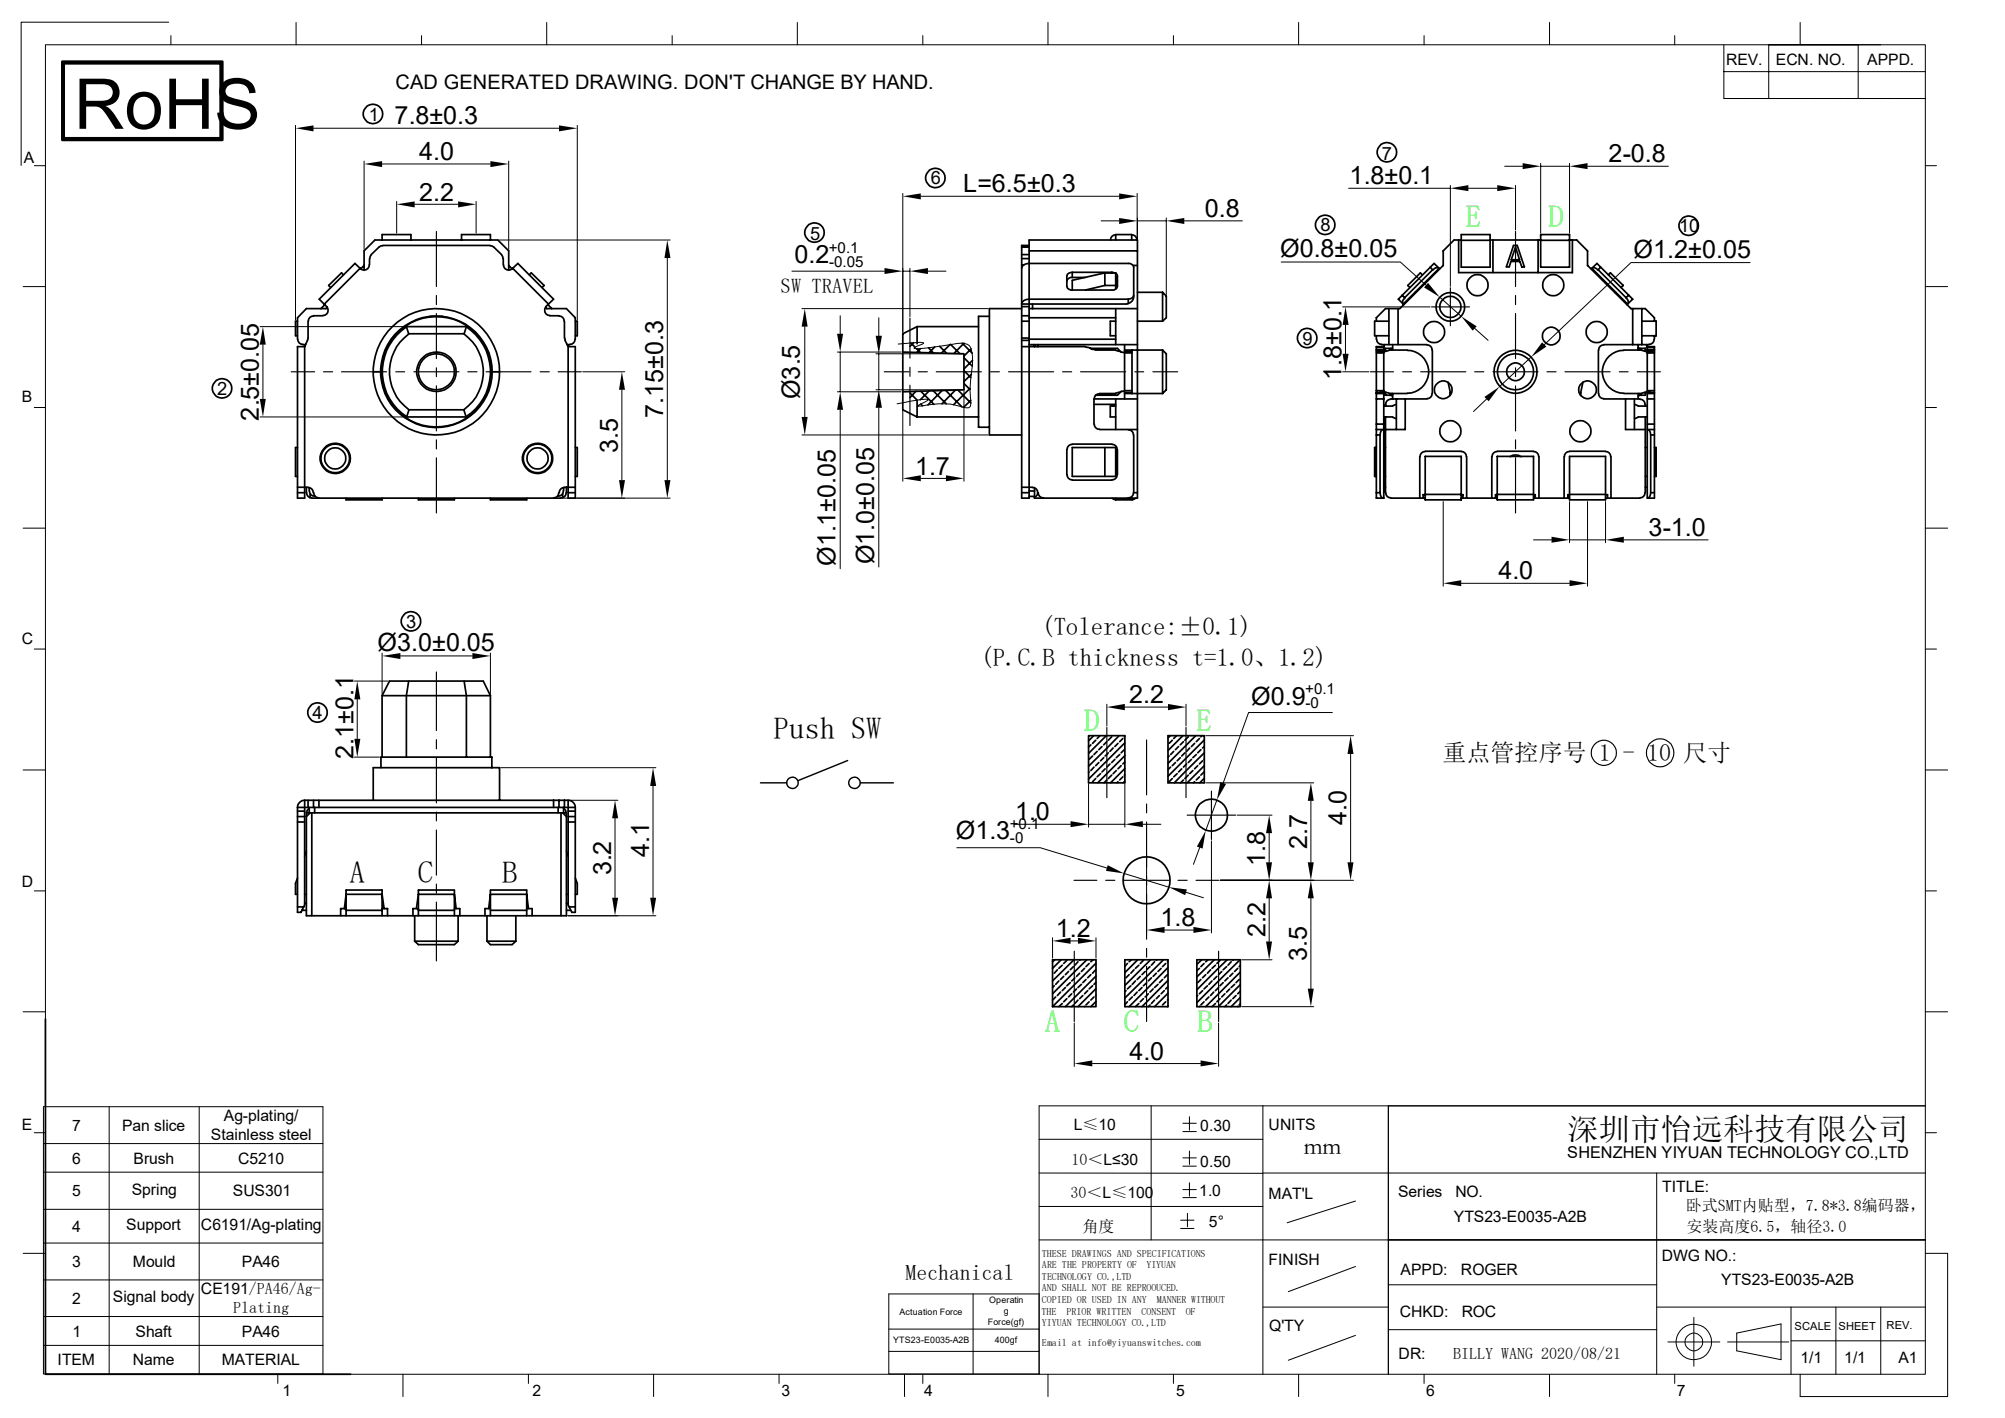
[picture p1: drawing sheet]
<svg xmlns="http://www.w3.org/2000/svg" width="297mm" height="210mm" viewBox="0 0 297 210" stroke-linecap="round" stroke-linejoin="round" font-family="sans-serif">
<g fill="none" stroke="#000" stroke-width=".15">
<path d="M6.7 6.6h278.5v196.9h-278.5zM25 3.3h-21.9v21.2M25.3 5.3v1.3M43.8 18.6v28.8M43.9 3.3v3.3M46.4 19h36.4M62.4 5.3v1.3M81 3.3v3.3M85.5 18.6v28.8M99.6 5.3v1.3M118.1 3.3v3.3M136.7 5.3v1.3"/>
<path d="M155.2 3.3v3.3M173.8 5.3v1.3M192.4 3.3v3.3M210.9 5.3v1.3M229.5 3.3v3.3M248.1 5.3v1.3M255.4 6.6v8h29.8M255.4 10.6h29.8M262 6.6v8M266.7 3.3v3.3M278.6 6.6h-16.6h13.3v8M5.1 24.5h1.6"/>
<path d="M53.9 23.9v13M56.6 24.3h16M58.8 29.8v4.7M61.4 30.3h6.5M70.5 29.8v4.7M74 35.5h25.3M75.4 23.9v13M98.8 38.2v32.9M133.7 28.6v20.6M134.8 39.7v7.2M136.4 29.1h29.4M163.1 32.7h2.7"/>
<path d="M168.4 28.6v6.7M168.5 32.3v3M168.5 32.7h4.3M172.8 32.3v11.3M175.4 32.7h8.6M189.8 38.8h17.6l3.8 3.4M199.8 27.9h15M214.8 27.5v14.9M217.5 27.9h4.3M222.9 24.6h2.7M224.5 27.5v6.6M228.2 24.2v10.3"/>
<path d="M228.2 24.6h4.3M232.5 24.2v10.3M235.2 24.6h11.9M259.2 38.9h-17.6l-12.8 12.1M285.2 24.5h1.7M3.4 42.4h3.3M38.5 48.4h21.5M38.9 51v8.1M86.3 55.1h6.2M92.1 57.7v13.4M117.3 40.2h13.7M118.8 45.7h27.5"/>
<path d="M119.2 48.4v13.3M124 52.1h9.5M124 58h9.5M124.5 46.8v2.6M124.5 52.1v5.9M129.8 52.4h12.8M129.8 57.7h12.9M130.2 47.1v2.6M130.2 52.4v5.3M133.1 51l3-.3 .7 .1-1.4 .7 .2 .1a44.9 44.9 0 0 0 6.8-.8 1.34 1.34 0 0 1 1.6 1.4l.1 1.7a18.4 18.4 0 0 0-.3 5.9 .62 .62 0 0 1-.3 .6 .62 .62 0 0 1-.7 0 12.8 12.8 0 0 0-6.8-.2l-.1-.1 1.4-.7 .2-.2a11.4 11.4 0 0 0-3.6 .4l-1 .2M133.7 40.2h1.1M137.5 40.2h2.6"/>
<path d="M142.8 57.9v13.4M198.9 55.1h3.9M198.9 45.5h12.9M199.3 48.1v4.3M213.3 44l3.2 2.8M218.4 48.6l2 1.8M220.2 59.1l-1.9 1.8M226.8 52.9l-4.7 4.4M285.2 42.4h3.3M3.4 78.2h3.3M5.1 60.4h1.6M38.5 61.7h21.5"/>
<path d="M83.3 73.8h16M118.8 64.4h27.5M124.5 60.7v23.5M130.2 60.4v23.6M133.7 60.9v10.4M136.4 70.9h3.7M213.8 74.3v12.5M227.2 80h2.6M232.5 74.3v6.1M232.5 80h5.3M235.2 74.3v12.5M237.8 74.3v6.1"/>
<path d="M240.5 80h12.5M285.2 60.4h1.7M285.2 78.2h3.3M5.1 96.1h1.6M56.6 96.7v6.1M59.3 97.1h10.7M72.6 96.7v6.1M216.5 86.4h16M285.2 96.1h1.7M3.4 114h3.3M52.5 100.9h5M52.5 112.1h3.7"/>
<path d="M52.9 103.6v5.8M74.2 113.7h23M84.4 118.5h7.1M96.7 116.4v16.6M161.2 116.1v6.4M164 104.3v3.2M166.6 104.7h6.4M166.6 116.1v6.4M175.7 104.3v3.2M178.6 115.9h16M178.6 109h21.9M180.3 118.5l-1.7 4.5"/>
<path d="M194.2 118.6v9.1M197.4 105.5h-12.4l-3.8 10.5M200.1 111.7v16M285.2 114h3.3M5.1 131.9h1.6M84.1 135.6h13.1M91.1 121.2v11.8M141.7 125.5h12.4l9.9 3.1M150.2 122.1h8.4M155.9 138.9v3M158.6 139.3h1.1M161.2 122.1h5.4"/>
<path d="M162.3 138.9v3M166.5 129.4l6.6 2M169.3 122.1h2.7M169.8 126.4v11.8M172.5 137.7h4.3M175.7 132.1l2.6 .9M177.7 125.5l-.9 2.5M179.5 124.5v13.7M180.8 130.4h19.7M183.3 120.7h5.1M188 123.4v4.3M188 133v6.4"/>
<path d="M194.2 133v13.4M285.2 131.9h1.7M3.4 149.8h3.3M159.1 151.5v6.4M161.8 157.5h16M180.5 151.5v6.4M183.9 142.1h4.5M183.9 149.1h10.7M285.2 149.8h3.3M5.1 167.8h1.6M6.4 163.9h41.4v39.6h-41.4zM6.4 169.4h41.4"/>
<path d="M6.4 173.6h41.4M6.4 179.1h41.4M16.2 163.9v39.6M29.5 163.9v39.6M153.9 178.7h33.2M153.9 173.7l33.2 .1M153.9 168.7h33.2M170.5 163.8v19.8M175.2 166.4h2M175.2 167.6h2M175.2 171.5h2M175.2 172.7h2"/>
<path d="M175.2 176.2h2M175.2 177.4h2M175.9 179.7v2M176.2 165.4v2M176.2 170.5v2M176.2 175.2v1.9M187.1 173.7h98.1M187.1 163.8v39.7M200.8 177.9l-10.1 3.2M205.7 163.8v39.7v-39.7h79.5h-131.3v39.7M245.4 173.7v29.8M285.2 167.8h1.7"/>
<path d="M3.4 185.6h3.3M6.4 184.1h41.4M6.4 189.6h41.4M6.4 195h41.4M6.4 199.2h41.4M131.7 196.8h22.2M144.1 191.6v11.9M153.9 191.6h-22.2v11.9h22.2M153.9 183.6h51.8M174.9 180.7h2M174.9 181.9h2M187.1 193.6h18.6"/>
<path d="M200.8 187.6l-10 3.7M200.8 197.8l-10 3.6M205.7 190.3h39.7M205.7 196.9h39.7M245.4 193.6h39.8M247.1 198.7h7.7M250.9 195.1v7.2M255.9 198.7h9.1M257.3 197.4l6.5-1.3v5.3l-6.5-1.3zM265.3 198.6h19.9M265.3 193.6v9.9M271.9 193.6v9.9"/>
<path d="M278.6 193.6v9.9M285.2 185.6h3.3v21.2h-21.8v-3.3M41.1 203.5v1.4M59.7 203.5v3.3M78.3 203.5v1.4M96.8 203.5v3.3M115.4 203.5v1.4M131.7 200.1h22.2M134 203.5v3.3M136.7 203.5v1.4M155.2 203.5v3.3M173.8 203.5v1.4"/>
<path d="M192.4 203.5v3.3M210.9 203.5v1.4M229.5 203.5v3.3M248.1 203.5v1.4"/>
<circle cx="250.9" cy="198.7" r="2.63"/>
<circle cx="250.9" cy="198.7" r="1.3"/>
</g>
<g fill="none" stroke="#000" stroke-width=".25">
<path d="M53.3 39.7l-5.3 5.3M53.9 39.3l-.5 .5M54.7 39.2a.77 .77 0 0 1-.5 .7 .77 .77 0 0 1-.8-.1l-.8-.8-5.3 5.3 1.1 1.1a.77 .77 0 0 1 .2 .9 .77 .77 0 0 1-.8 .4M54.7 38.3v.9M55 37.7l-.2 .6M56.6 35.5v-.8h4.3v.8M56.7 36.4l-.6 .2-1.1 1.1M56.7 36.3h15.9M68.4 35.5v-.8h4.2v.8M72.6 36.4l.6 .2 1.1 1.1M74.3 37.7l.2 .6M74.5 38.3v.9"/>
<path d="M74.6 39.2a.77 .77 0 0 0 .5 .7 .77 .77 0 0 0 .8-.1l.8-.8 5.3 5.3-1.1 1.1M75.4 39.3l.5 .5M75.9 39.7l5.3 5.3M151.3 39.2h.4M151.3 38.3h1.1M151.3 37.7h1.1M151.3 36.6h1.1M152.4 36.3h-1.1v37.5h1.1v-34.8M152.4 39h14.7a.74 .74 0 0 1 .8 .6v4.5M152.4 39a.98 .98 0 0 0-1.1 .7M152.4 39v-3.5h16.1v38.3h-15.3v-1.6M152.4 37.2h16.1"/>
<path d="M165.3 34.8a.73 .73 0 0 0-.8 .7M165.3 35.5v-.8h2.3v.8M167.6 34.8a.73 .73 0 0 1 .8 .7M167.9 39.3h.6M211.8 39.6l.4 .3-4.1 4.2-.4-.4M213.1 39.7a.61 .61 0 0 0-.8 .3M213.2 39.7l-5.3 5.3M213.3 39.8l-.9-.8-5.3 5.3 .8 .8M216.1 35.5v4.9h16.8v-4.9M216.5 35.5h-1.1l-1.6 1.7v2.1l-6.5 6.4h-2.1l-1.3 1.4v.5M216.5 34.7h4.2v4.9h-4.2zM216.5 35.6h4.2"/>
<path d="M220.7 35.5h7.5M221.1 35.5v4.9M224.2 36.3h.5l1.1 3.2h-.4l-.3-.8h-1.3l-.2 .8h-.5zM224.5 36.6l.6 1.9h-1.2zM227.8 35.5v4.9M228.2 34.7h4.3v4.9h-4.3zM228.2 35.6h4.3M232.5 35.5h1.1l1.6 1.7v2.1l6.4 6.4h2.1l1.4 1.4v.5M235.7 39.8h.1M235.8 39.8l.8-.8 5.3 5.3-.9 .8M235.8 39.7l5.3 5.3M235.9 39.7a.63 .63 0 0 1 .8 .3"/>
<path d="M237.1 39.6l-.4 .3 4.2 4.2 .4-.4M44.1 51.3h1v22.5h-1zM44.1 47.6h-.3v2.1h.3M44.1 50.2a.73 .73 0 0 0 .8 .8M44.9 51h.4M45.6 47.6v2.5l-.5 1.2M46.4 46.8a.73 .73 0 0 0-.7 .8M46.4 46.8h1.4M48.1 45.1l-.6 .6M48.5 45.5l-.2 .2h-2.9l-1.3 1.4v3.1M50.9 40.7l-.3-.3-1.9 1.9 .3 .3M53.9 40v-2.8l1.6-1.7h18.2l1.7 1.7v2.8"/>
<path d="M55.3 55.1h1M60.2 48.4h8.9l-.4 1h-8.2zM60.2 48.4a8 8 0 0 0 0 13.3M60.5 49.5a6.9 6.9 0 0 0 0 11.1M63.7 46.8h1.9M68.7 49.5a6.9 6.9 0 0 1 0 11.1M69 48.4a8 8 0 0 1 0 13.3M72.9 55.1h1.1M78.4 40.7l.3-.3 1.9 1.9-.3 .3M80.8 45.5l.2 .2h2.9l1.3 1.4v3.1M80.9 45.4a.77 .77 0 0 0-.2 .9 .77 .77 0 0 0 .7 .4M81.2 45.1l.5 .6"/>
<path d="M81.4 46.8h1.4M82.8 46.8a.73 .73 0 0 1 .8 .8M83.6 47.6v2.5M83.7 50.1v.3M83.7 50.4l.5 .9M84 51h.4M84.2 51.3h1v22.5h-1zM85.2 50.2a.73 .73 0 0 1-.8 .8M85.2 47.6h.3v2.1h-.3M133.7 52.1l9.1 .3v5.3l-9.1 .3M134.8 58.2l1 1.1M134.9 50.8l.7 .6"/>
<path d="M135.3 50.7l-.5 .6M135.7 57.9l-.9 1M135.8 51.6l.5 .6M135.8 48.4h9.1M135.8 48.4l-2.1 1v11.3l2.1 1M135.8 48.4v2.5M135.8 59.4v2.3M136.4 51.6l-.6 .6M136.4 59.8l.3 .3M136.4 57.9l1.9 2M137.5 51.5l.8 .8M137.6 57.9l-1.3 1.3"/>
<path d="M138.2 57.9l2 1.9M138.5 51.4l-.9 .8M139.2 51.3l1 1M139.6 57.8l-2.1 2.2M140.1 57.8l2.4 2.5M140.7 51l-1.3 1.3M140.8 51l1.4 1.4M141.5 57.8l-2 2M141.9 57.8l1.9 1.9M142.5 50.8l1.5 1.5M142.8 50.8l-1.5 1.6M142.8 56.8l.9 .9"/>
<path d="M142.8 54.9l1 1M142.8 53l1.2 1.2M143.7 57.5l-2.4 2.4M143.8 59.3l-1.1 1M143.8 51.7l-1 1M143.9 55.4l-1.1 1.1M144.1 53.4l-1.3 1.2M146.6 46.8h-1.7v16.5h1.7M151.3 51.3h9.5M151.3 47.6h1.1M151.3 46.8h1.1M151.3 45.7h-4.7v18.7h4.7"/>
<path d="M151.3 50.4h1.1M151.3 50.1h1.1M151.3 45.4h1.1M152.4 51h16.1M152.4 45.7h16.1M152.4 50.2h12.9M152.4 47.1h12.9M153 45v.7M153.2 51v.3M153.8 51v.3M158.8 41.1a.74 .74 0 0 0-.8 .5M158.8 40.3a.74 .74 0 0 0-.8 .6v1.5a.74 .74 0 0 0 .8 .6"/>
<path d="M158.8 40.3v.8M158.8 41.1h2M158.8 40.3h5.9M160.8 51.4l.3 .1M161.2 51.4l.7 .4M161.5 51.6h4l.6 .6M161.9 51.7l.4 .1M162.1 59.9h3.2M162.3 51.8h3M162.9 58.3a.73 .73 0 0 0-.8 .8M162.9 58.3h2.4M163.7 40.4v1.9h1.6"/>
<path d="M163.7 40.4l-4.9 1.1v1.5M163.7 42.3l-2.9 .7M163.7 40.4h1.6v2.4M164.7 40.3v.1M164.7 40.3l.4 .1M165.2 40.5h.1M165.3 41.2l.2 .4M165.3 47.6h-.8v2.1h.8M165.3 45.7v5.3M165.3 59.1v4.5M165.3 51.9l.4 .1M165.3 40.5l.2 .4v1.5a.74 .74 0 0 1-.8 .6h-5.9"/>
<path d="M165.7 52l.9 .2M165.7 58.1l-.4 .1M166.1 57.9l-.6 .6h-3.2M166.6 51v8.1M166.6 57.9l-.9 .3M166.6 58.3h5.6M166.6 58.2h1.1M166.6 57.9h1.1M166.6 52.3h1.1M166.6 52h1.1M166.6 51.8h5.6M167.1 44.3h-14.7a.98 .98 0 0 0-1.1 .7h15.6l.2-.1"/>
<path d="M167.1 44.3v.6M167.7 51.8v6.5M167.9 44.1a.99 .99 0 0 1-.8 .8M167.9 43.7v.2a.8 .8 0 0 1-.8 .4M168.5 47.6h3.7M168.5 59.1h-6.4v3.7M168.5 43.3h3.7M172.2 43.3l.6 .5v3.3l-.6 .5M172.2 51.8l.6 .6v5.3l-.6 .6M172.2 43.3v4.3M172.2 51.8v6.5M203.9 59.1h1.1"/>
<path d="M203.9 58.3h1.1M203.9 58.2h1.1M203.9 52.3h1.1v5.6h-1.1M203.9 52h1.1M203.9 51.8h1.1M203.9 49.7v.5M203.9 51.4h1.1M203.9 50.2a.73 .73 0 0 0 .8 .8M204.4 57.9l.9 .3M204.7 51h6.7M205 51.3h-1.1v22.5h1.1v-15.8M205 51.3v.9"/>
<path d="M205.1 51l-.1 .3M205.2 58.1v.4h.8v-.2M205.2 59.9v.2M205.3 52l-.9 .2M205.4 58.1l.4 .1M205.7 47.6h-2.1v2.1h2.1M205.7 45.7v5.3M205.8 58.3h2.6M205.8 51.8h2.6M205.8 51.9l-.4 .1M206 59.1a.73 .73 0 0 0-.7 .8M206 59.1h5.4"/>
<path d="M206 51.6v.2M206 58.6h.3M206.3 51.6h-1.1v.5M206.3 51v.8M206.3 58.3v.8M206.8 59.9l-.5 .2M206.8 59.1v4.5M207.1 45.7v5.3M208.1 44.1a.61 .61 0 0 0-.3 .8M208.2 59.1v4.5h-3M208.4 51.9a3.2 3.2 0 0 1 3.2 3.2 3.2 3.2 0 0 1-3.2 3.1M209.6 43.3v.1"/>
<path d="M210.7 40.7l-.3-.3-1.9 1.9 .3 .3M211.4 51.1a.73 .73 0 0 1 .7 .7M211.5 41.5h.1M212.1 58.3a.73 .73 0 0 1-.7 .7M212.2 51.8v6.5M214.5 56.6l.3 1.6M214.8 58.2v.4M234.2 58.2l-.1 .4M234.5 56.6l-.4 1.6M236.8 51.8v6.5M236.8 58.3a.73 .73 0 0 0 .8 .7M237.5 41.5h-.1"/>
<path d="M237.6 51.1a.73 .73 0 0 0-.8 .7M237.6 51h6.7M237.6 59.1h5.3M238.3 40.7l.2-.3 2 1.9-.4 .3M239.4 43.3l-.1 .1M240.5 51.9a3.2 3.2 0 0 0-3.2 3.2 3.2 3.2 0 0 0 3.2 3.1M240.5 58.3h2.7M240.5 51.8h2.7M240.8 59.1v4.5h2.9M240.9 44.1a.75 .75 0 0 1 .3 .8M241.9 45.7v5.3M242.1 59.1v4.5"/>
<path d="M242.1 59.9l.6 .2M242.7 51.6h1v.5M242.7 51v.8M242.7 58.3v.8M242.9 59.1a.73 .73 0 0 1 .8 .8M242.9 51.6v.2M242.9 58.6h-.2M243.2 47.6h2.1v2.1h-2.1M243.2 45.7v5.3M243.2 51.9l.4 .1M243.6 52l.9 .2M243.6 58.1l-.4 .1"/>
<path d="M243.7 58.1v.4h-.8v-.2M243.7 59.9v.2M243.9 51l.1 .3M244 51.3h1.1v22.5h-1.1v-15.8M244 59.1h1.1M244 58.3h1.1M244 58.2h1.1M244 52h1.1M244 51.8h1.1M244 51.4h1.1M244 51.3v.9M244.5 57.9l-.9 .3"/>
<path d="M245 50.2a.73 .73 0 0 1-.7 .8M245.1 52.3h-1.1v5.6h1.1M245.1 49.7v.5M44.1 66.3h-.3v4.3h.3M44.1 73h1M44.1 72.2h1.5M45.4 72.2v.8M45.4 73a.73 .73 0 0 0 .8 .7M45.6 72.2a.73 .73 0 0 1 .8 .8M45.8 72.2v.5M45.8 72.7a.73 .73 0 0 0 .8 .8M45.9 73.1v.6"/>
<path d="M46.2 73.8h36.9M46.5 73a.73 .73 0 0 0 .7 .7M46.6 73.5h.1M51.3 73.8v.2h5.3v-.2M60.2 61.7h8.9M60.5 60.7h8.2M60.6 60.7l-.4 1M62 73.8v.2h5.3v-.2M68.7 60.7l.3 1M72.6 73.8v.2h5.4v-.2M82.6 73.5h.1M82.8 73a.73 .73 0 0 1-.8 .7"/>
<path d="M83.4 73.1v.6M83.4 72.7a.73 .73 0 0 1-.7 .8M83.5 72.2v.5M83.6 72.2a.73 .73 0 0 0-.8 .8M83.6 72.2h1.6M83.9 73a.73 .73 0 0 1-.8 .7M83.9 72.2v.8M84.2 73h1M85.2 66.3h.3v4.3h-.3M135.8 61.7h9.1M151.3 73h1.1M151.3 72.2h1.7"/>
<path d="M152.4 73.5h.8M152.4 72.7h.8M153 72.2a.76 .76 0 0 1 .7 .6 .76 .76 0 0 1-.5 .9M153.8 73a.73 .73 0 0 0 .8 .7M158 66.6v3.7M158.1 70.3a.73 .73 0 0 0 .7 .8M158.8 65.8a.73 .73 0 0 0-.7 .8M158.8 66.3h6.5v4.3h-6.5zM158.8 71.1h5.9M158.8 65.8h5.9M162.1 62.8a.73 .73 0 0 0 .8 .8M162.9 63.6h5.6"/>
<path d="M163.7 66.3v4.3M164.7 73.8l.6 .2M164.7 65.8a.73 .73 0 0 1 .8 .8M165.3 74h2.4M165.3 60.1h-.8v1.6h.8M165.3 73.8v.2M165.5 70.3a.73 .73 0 0 1-.8 .8M165.5 66.6v3.7M167.1 63.7a.73 .73 0 0 1 .8 .7M167.7 73.8v.2M167.9 73a.73 .73 0 0 1-.8 .7M167.9 64.4v8.6h.6"/>
<path d="M168.2 73.8l-.5 .2M203.9 73h.5M203.9 66.3h-.3v4.3h.3M203.9 64.4h.5M203.9 63.6h1.1M203.9 62.8h1.1M204.4 73a.7 .7 0 0 0 .4 .7M204.4 64.4v8.6M204.8 63.7a.7 .7 0 0 0-.4 .7M205 72.2h.2M205 70.6h.2M205 66.3h.2"/>
<path d="M205 61.7h1.3M205 60.1h1.3M205.2 61.7v11.3M205.3 73a.73 .73 0 0 0 .7 .7M206 73.8h5.1M206.3 61.8l.5 .2M210.3 67.6v6.2M211.1 66.9a.73 .73 0 0 0-.7 .7M211.1 67.6h5.4v6.4h-5.4zM211.1 73.3h-.3v.5M211.1 73.2h5.4M211.1 66.8h5.4"/>
<path d="M216.5 66.9a.73 .73 0 0 1 .7 .7M216.5 73.8h5.3M216.5 73.3h.2v.5M217.3 67.6v6.2M221 67.6v6.2M221.8 66.9a.73 .73 0 0 0-.8 .7M221.8 67.6h5.4v6.4h-5.4zM221.8 73.3h-.3v.5M221.8 73.2h5.4M221.8 66.8h5.4M223.7 67.6a1.4 1.4 0 0 1 1.6 0M227.2 66.9a.73 .73 0 0 1 .7 .7"/>
<path d="M227.2 73.8h5.3M227.2 73.3h.2v.5M228 67.6v6.2M231.7 67.6v6.2M232.5 66.9a.73 .73 0 0 0-.8 .7M232.5 67.6h5.3v6.4h-5.3zM232.5 73.3h-.3v.5M232.5 73.2h5.3M232.5 66.8h5.3M237.8 66.9a.73 .73 0 0 1 .8 .7M237.8 73.8h5.1M237.8 73.3h.3v.5"/>
<path d="M238.6 67.6v6.2M242.7 61.7h1.3M242.7 60.1h1.3M242.7 61.8l-.6 .2M243.7 73a.73 .73 0 0 1-.8 .7M243.7 72.2h.3M243.7 70.6h.3M243.7 66.3h.3M243.7 61.7v11.3M244 63.6h1.1M244 62.8h1.1M244.1 63.7a.7 .7 0 0 1 .4 .7"/>
<path d="M244.5 73a.7 .7 0 0 1-.4 .7M244.5 73h.6M244.5 64.4h.6M244.5 64.4v8.6M245.1 66.3h.2v4.3h-.2M44.1 119.6h39.4M45.1 118.5v15.5l-.5 1.1h-.5v-15.5M45.1 118.5a1.06 1.06 0 0 0-1 1.1M45.1 118.5h39.1M45.6 118.5v1.1M45.8 119.7l-.3 .3-.1 .4M45.8 119.6v.8"/>
<path d="M46.4 118.5v1.1M46.6 119.6v.8M47.2 118.5v1.1M55.3 118.5v-4.8h18.7v4.8M56.4 113.7v-1.6h16.5v1.6M56.6 103v9.1M56.6 103l1.1-2.1h13.9l1 2.1M56.6 103h16M60.5 100.9l-.3 2.1v9.1M68.7 100.9l.4 2.1v9.1M72.6 103v9.1M82 118.5v1.1"/>
<path d="M82.7 119.6v.8M82.8 118.5v1.1M83.5 119.6h1.7M83.5 119.7l.3 .3 .1 .4M83.5 119.6v.8M83.6 118.5v1.1M84.2 118.5v15.5l.5 1.1h.5v-15.5M84.2 118.5a1.06 1.06 0 0 1 1 1.1M161.2 109h5.4v6.9h-5.4zM161.3 114.3l-.1 .1M161.6 110.3l-.4 .3M161.8 112l-.5 .5"/>
<path d="M162 109l-.8 .7M162.1 113.6l-.5 .5M162.3 109.6l-.5 .5M162.3 115.3l-.5 .5M162.5 111.3l-.4 .4M162.8 112.9l-.5 .5M162.9 109l-.4 .4M163 114.6l-.5 .4M163.2 110.6l-.4 .4M163.5 112.2l-.5 .5M163.7 113.9l-.5 .4M163.9 109l-2.7 2.6"/>
<path d="M164 109.8l-.5 .5M164 115.5l-.5 .4M164.2 111.5l-.5 .5M164.4 113.1l-.4 .5M164.7 109.1l-.5 .5M164.7 114.8l-.5 .5M164.9 110.8l-.5 .5M165.1 112.5l-.4 .4M165.4 114.1l-.5 .5M165.6 110.1l-.5 .5M165.6 115.8l-.2 .1M165.8 109l-4.6 4.5"/>
<path d="M165.9 111.7l-.5 .5M166.1 113.4l-.5 .5M166.3 109.4l-.4 .4M166.3 115l-.4 .5M166.5 111l-.4 .5M166.6 110l-5.4 5.4M166.6 111.9l-4 4M166.6 113.8l-2.1 2.1M166.6 115.7l-.2 .2M166.6 109.1h-.1M166.6 112.8l-.3 .3M166.6 114.8h-.1"/>
<path d="M173 109h5.4v6.9h-5.4zM173.2 112l-.2 .1M173.4 109l-.4 .3M173.4 113.6l-.4 .4M173.7 109.6l-.5 .5M173.7 115.3l-.5 .5M173.9 111.3l-.5 .4M174.1 112.9l-.4 .5M174.3 109l-.4 .4M174.4 114.6l-.5 .4M174.6 110.6l-.5 .4M174.8 112.2l-.4 .5"/>
<path d="M175 113.9l-.4 .4M175.2 109l-2.2 2.2M175.3 109.8l-.5 .5M175.3 115.5l-.4 .4M175.5 111.5l-.5 .5M175.8 113.1l-.5 .5M176 109.1l-.5 .5M176 114.8l-.5 .5M176.2 110.8l-.4 .5M176.5 112.5l-.5 .4M176.7 114.1l-.5 .5M177 110.1l-.5 .5"/>
<path d="M177 115.8l-.2 .1M177.1 109l-4.1 4.1M177.2 111.7l-.5 .5M177.4 113.4l-.4 .5M177.7 109.4l-.5 .4M177.7 115l-.5 .5M177.9 111l-.5 .5M178.1 109l-.2 .1M178.1 112.7l-.4 .4M178.4 114.3l-.5 .5M178.4 109.6l-5.4 5.4M178.4 111.5l-4.5 4.4"/>
<path d="M178.4 113.4l-2.5 2.5M178.4 115.3l-.7 .6M178.4 110.6l-.3 .2M178.4 112.4v.1M44.1 130l-.3 .8v1.6h.3M44.1 134.3h.9M44.1 121.7h1M44.1 120.9h1M44.1 120.1h1M44.7 134.8h.7M45.1 133.8h.3M45.1 132.4h.3"/>
<path d="M45.4 120.4h38.5v15.2h-38.5zM45.4 126l-.3 .8M45.9 120.4l-.5 .5M46.2 120.4v15.2M51 134.6l.3-2.2h5.3l.3 2.2M51.3 131.9v3.7M51.3 134.8h5.3M51.3 134.6h-.8v1M51.3 131.8h5.3M56.6 131.9v3.7M56.6 134.6h.8v1M61.4 139.4l.6 .5h5.3l.6-.5"/>
<path d="M61.4 139.4h6.5M61.4 135.6v3.8M61.7 134.6l.3-2.2h5.3l.3 2.2M62 131.9v3.7M62 134.8h5.3M62 134.6h-.8v1M62 131.8h5.3M67.3 131.9v3.7M67.3 134.6h.8v1M67.9 135.6v3.8M72.1 139.4l.5 .5h3.3l.5-.5M72.1 139.4h4.3"/>
<path d="M72.1 135.6v3.8M72.4 134.6l.2-2.2h5.4l.3 2.2M72.6 131.9v3.7M72.6 134.8h5.4M72.6 134.6h-.8v1M72.6 131.8h5.4M76.4 135.6v3.8M78 131.9v3.7M78 134.6h.8v1M83.1 120.4v15.2M83.4 120.4l.5 .5M83.9 134.8h.6"/>
<path d="M83.9 133.8h.3M83.9 132.4h.3M83.9 126l.3 .8M84.2 121.7h1M84.2 120.9h1M84.2 120.1h1M84.3 134.3h.9M85.2 130l.3 .8v1.6h-.3M6.7 150.9v52.6h45.2M155.9 142.1h6.4v7h-6.4zM156.2 146l-.3 .2M156.3 142.1l-.4 .3"/>
<path d="M156.4 147.6l-.5 .5M156.6 143.6l-.4 .5M156.8 145.3l-.4 .5M157.1 146.9l-.5 .5M157.2 142.1l-1.3 1.3M157.4 142.9l-.6 .5M157.4 148.6l-.6 .5M157.6 144.6l-.5 .5M157.8 146.2l-.4 .5M158 142.2l-.4 .5M158 147.9l-.4 .5M158.3 143.9l-.5 .4"/>
<path d="M158.5 145.5l-.5 .5M158.7 147.2l-.4 .4M159 143.2l-.5 .4M159 148.8l-.3 .3M159.1 142.1l-3.2 3.2M159.2 144.8l-.5 .5M159.5 146.5l-.5 .4M159.7 142.4l-.5 .5M159.7 148.1l-.5 .5M159.9 144.1l-.4 .5M160 142.1l-.1 .1M160.2 145.8l-.5 .4"/>
<path d="M160.4 147.4l-.5 .5M160.7 143.4l-.5 .5M160.7 149v.1M160.9 145.1l-.5 .4M161 142.1l-5.1 5.1M161.1 146.7l-.4 .5M161.3 142.7l-.4 .5M161.3 148.4l-.4 .4M161.6 144.3l-.5 .5M161.8 146l-.5 .5M161.9 142.1l-.3 .3M162.1 147.6l-.5 .5"/>
<path d="M162.3 143.6l-.5 .5M162.3 142.6l-6.4 6.5M162.3 144.6l-4.5 4.5M162.3 146.4l-2.6 2.7M162.3 148.3l-.7 .8M162.3 145.5l-.2 .3M162.3 147.4h.1M166.6 142.1h6.4v7h-6.4zM166.8 146.7l-.2 .2M167 142.7l-.4 .4M167 148.4l-.4 .4M167.3 144.3l-.5 .5"/>
<path d="M167.5 146l-.5 .5M167.6 142.1l-.3 .3M167.7 147.6l-.4 .5M168 143.6l-.5 .5M168.2 145.3l-.5 .5M168.4 146.9l-.4 .5M168.5 142.1l-1.9 1.9M168.7 142.9l-.5 .5M168.7 148.6l-.5 .5M168.9 144.6l-.5 .5M169.2 146.2l-.5 .5M169.4 142.2l-.5 .5"/>
<path d="M169.4 147.9l-.5 .5M169.6 143.9l-.4 .4M169.8 145.5l-.4 .5M170.1 147.2l-.5 .4M170.3 143.2l-.5 .4M170.3 148.8l-.2 .3M170.4 142.1l-3.8 3.8M170.6 144.8l-.5 .5M170.8 146.5l-.5 .4M171 142.4l-.4 .5M171 148.1l-.4 .5M171.3 144.1l-.5 .5"/>
<path d="M171.4 142.1l-.1 .1M171.5 145.8l-.5 .4M171.7 147.4l-.4 .5M172 143.4l-.5 .5M172.2 145.1l-.5 .4M172.3 142.1l-5.7 5.7M172.5 146.7l-.5 .5M172.7 142.7l-.5 .5M172.7 148.4l-.5 .4M172.9 144.3l-.4 .5M173 143.3l-5.7 5.8M173 145.2l-3.8 3.9"/>
<path d="M173 147.1l-2 2M173 149l-.1 .1M173 142.4h-.1M173 146.1l-.3 .4M173 148l-.1 .1M177.3 142.1h6.4v7h-6.4zM177.4 147.4l-.1 .1M177.7 143.4l-.4 .3M177.7 149v.1M177.9 145.1l-.5 .4M178 142.1l-.7 .7M178.1 146.7l-.4 .5"/>
<path d="M178.4 142.7l-.5 .5M178.4 148.4l-.5 .4M178.6 144.3l-.5 .5M178.9 146l-.5 .5M178.9 142.1l-.3 .3M179.1 147.6l-.5 .5M179.3 143.6l-.4 .5M179.5 145.3l-.4 .5M179.8 146.9l-.5 .5M179.9 142.1l-2.6 2.6M180 142.9l-.5 .5M180 148.6l-.5 .5"/>
<path d="M180.3 144.6l-.5 .5M180.5 146.2l-.5 .5M180.7 142.2l-.4 .5M180.7 147.9l-.4 .5M181 143.9l-.5 .4M181.2 145.5l-.5 .5M181.4 147.2l-.4 .4M181.7 143.2l-.5 .4M181.7 148.8l-.3 .3M181.8 142.1l-4.5 4.5M181.9 144.8l-.5 .5M182.2 146.5l-.5 .4"/>
<path d="M182.4 142.4l-.5 .5M182.4 148.1l-.5 .5M182.6 144.1l-.4 .5M182.7 142.1l-.1 .1M182.9 145.8l-.5 .4M183.1 147.4l-.5 .5M183.3 143.4l-.4 .5M183.3 149v.1M183.6 145.1l-.5 .4M183.7 142.1l-6.4 6.4M183.7 144l-5.1 5.1M183.7 145.8l-3.2 3.3"/>
<path d="M183.7 147.7l-1.3 1.4M183.7 143l-.1 .2M183.7 146.8l-.4 .4M183.7 148.7l-.1 .1M205.7 183.6h79.5"/>
<circle cx="55.2" cy="16.9" r="1.44"/>
<circle cx="120.6" cy="34.5" r="1.44"/>
<circle cx="138.6" cy="26.4" r="1.44"/>
<circle cx="196.3" cy="33.3" r="1.44"/>
<circle cx="205.4" cy="22.6" r="1.44"/>
<circle cx="250.1" cy="33.4" r="1.44"/>
<circle cx="32.9" cy="57.5" r="1.44"/>
<circle cx="64.6" cy="55.1" r="2.93"/>
<circle cx="64.6" cy="55.1" r="2.68"/>
<circle cx="64.6" cy="55" r="8.2"/>
<circle cx="64.6" cy="55" r="9.4"/>
<circle cx="64.6" cy="55.1" r="8.2"/>
<circle cx="193.6" cy="50.1" r="1.44"/>
<circle cx="212.4" cy="49.2" r="1.57"/>
<circle cx="213.8" cy="57.7" r="1.3"/>
<circle cx="214.8" cy="45.5" r="1.57"/>
<circle cx="214.8" cy="45.4" r="2.12"/>
<circle cx="218.9" cy="42.2" r="1.57"/>
<circle cx="224.5" cy="55.1" r="2.68"/>
<circle cx="224.5" cy="55.1" r="3.2"/>
<circle cx="224.5" cy="55.1" r="1.3"/>
<circle cx="229.8" cy="49.8" r="1.3"/>
<circle cx="230.1" cy="42.2" r="1.57"/>
<circle cx="235.2" cy="57.7" r="1.3"/>
<circle cx="236.5" cy="49.2" r="1.57"/>
<circle cx="49.7" cy="67.9" r="1.57"/>
<circle cx="49.7" cy="67.9" r="2.25"/>
<circle cx="49.7" cy="67.9" r="2.12"/>
<circle cx="79.6" cy="67.9" r="1.57"/>
<circle cx="79.6" cy="67.9" r="2.25"/>
<circle cx="79.6" cy="67.9" r="2.12"/>
<circle cx="214.8" cy="63.9" r="1.57"/>
<circle cx="234.1" cy="63.9" r="1.57"/>
<circle cx="60.9" cy="92" r="1.44"/>
<circle cx="47" cy="105.5" r="1.44"/>
<circle cx="169.8" cy="130.4" r="3.5"/>
<circle cx="179.5" cy="120.7" r="2.36"/>
</g>
<path d="M9.2 9.1h23.7v11.6h-23.7zM9.4 9.4h23.3v11.1h-23.3z" fill="none" stroke="#000" stroke-width=".38"/>
<g fill="none" stroke="#000" stroke-width=".17">
<path d="M64.6 34.3v8.1M224.5 34.3v8.1M43.1 55.1h3.5M47.9 55.1h1.4M50.6 55.1h6.7M58.6 55.1h1.3M61.3 55.1h6.7M64.6 43.8v1.3M64.6 46.4v6.7M64.6 54.5v1.3M64.6 57.1v6.7M69.3 55.1h1.4"/>
<path d="M72 55.1h6.7M80 55.1h1.4M82.7 55.1h3.4M131 55.1h3.7M134.8 47.1v5.9M134.8 54.4v1.3M134.8 57v6M136 55.1h1.4M138.7 55.1h6.7M146.7 55.1h1.3M149.4 55.1h6.7M157.4 55.1h1.3"/>
<path d="M160.1 55.1h6.7M168.1 55.1h1.3M170.8 55.1h3.7M203 55.1h3.4M207.8 55.1h1.3M210.4 55.1h6.7M212 45.5h5.7M214.8 42.6v5.6M218.4 55.1h1.4M221.1 55.1h6.7M224.5 43.8v1.3M224.5 46.4v6.7"/>
<path d="M224.5 54.5v1.3M224.5 57.1v6.7M229.2 55.1h1.3M231.8 55.1h6.7M239.9 55.1h1.3M242.5 55.1h3.5M64.6 65.1v1.4M64.6 67.8v8.2M224.5 65.1v1.4M224.5 67.8v8.2M64.6 99.5v8.7M64.6 109.5v1.4"/>
<path d="M64.6 112.2v6.7M164 107.7v10.4M169.8 109.6v8.1M169.8 119.1v1.3M175.7 107.7v10.4M179.5 117.2v7.1M64.6 120.3v1.3M64.6 122.9v6.7M64.6 130.9v1.4M64.6 133.6v8.7M159.1 130.4h3.4M163.8 130.4h1.3"/>
<path d="M166.5 130.4h6.6M169.8 121.7v6.7M169.8 129.7v1.4M169.8 132.4v6.7M174.5 130.4h1.4M175.9 120.7h7.1M177.2 130.4h3.4M159.1 140.9v10.4M169.8 140.4v1.4M169.8 143.1v8.2M180.5 140.9v10.4"/>
<circle cx="237.6" cy="111.5" r="1.86"/>
<circle cx="245.9" cy="111.5" r="2.05"/>
</g>
<g fill="#000">
<path d="M43.8 19l2.6-.4v.9zM82.8 18.6l2.7 .4-2.7 .5zM53.9 24.3l2.7-.4v.8zM58.8 30.3l2.6-.5v.9zM67.9 29.8l2.6 .5-2.6 .4zM72.6 23.9l2.8 .4-2.8 .4zM98.8 35.5l.5 2.7h-.9zM131 39.7l2.7 .5-2.7 .4zM133.7 29.1l2.7-.5v.9zM134.8 40.2l2.7-.5v.9zM165.8 28.6l2.6 .5-2.6 .4zM165.8 32.3l2.7 .4-2.7 .5z"/>
<path d="M172.8 32.7l2.6-.4v.9zM214.8 27.9l2.7-.5v.9zM221.8 27.4l2.7 .5-2.7 .4zM225.6 24.2l2.6 .4-2.6 .4zM232.5 24.6l2.7-.4v.8zM38.9 48.4l.5 2.6h-.9zM38.5 59.1h.9l-.5 2.6zM92.1 55.1l.5 2.6h-.9zM119.2 45.7l.4 2.7h-.9zM124 49.4h.9l-.4 2.7zM129.7 49.7h.9l-.4 2.7zM199.3 45.5l.5 2.6h-.9z"/>
<path d="M198.9 52.4h.9l-.5 2.7zM211.5 41.9l1.8 2.1-2.4-1.4zM216.5 46.8l2.2 1.5-.6 .7zM219.9 58.8l2.2-1.5-1.6 2.1zM228.4 50.7l.7 .6-2.3 1.6zM91.7 71.1h.9l-.5 2.7zM98.4 71.1h.9l-.5 2.7zM118.7 61.7h.9l-.4 2.7zM124.5 58l.4 2.7h-.9zM130.2 57.7l.4 2.7h-.9zM133.7 70.9l2.7-.5v.9zM140.1 70.4l2.7 .5-2.7 .4z"/>
<path d="M229.8 79.5l2.7 .5-2.7 .4zM237.8 80l2.7-.5v.9zM56.6 97.1l2.7-.4v.9zM70 96.7l2.6 .4-2.6 .5zM213.8 86.4l2.7-.5v.9zM232.5 85.9l2.7 .5-2.7 .4zM52.9 100.9l.5 2.7h-.9zM52.5 109.4h.9l-.5 2.7zM96.7 113.7l.5 2.7h-.9zM164 104.7l2.6-.4v.9zM173 104.3l2.7 .4-2.7 .5zM180.8 115.8l.8 .3-1.3 2.4z"/>
<path d="M194.2 115.9l.4 2.7h-.9zM200.1 109l.4 2.7h-.9zM90.7 133h.9l-.5 2.6zM91.1 118.5l.5 2.7h-.9zM96.3 133h.9l-.5 2.6zM155.9 139.3l2.7-.4v.9zM158.6 121.6l2.6 .5-2.6 .4zM159.7 138.9l2.6 .4-2.6 .5zM164.1 128.1l2.4 1.3-2.7-.4zM166.6 122.1l2.7-.5v.9zM169.8 137.7l2.7-.4v.9zM173.1 131.4l2.7 .3-.2 .9z"/>
<path d="M176.8 137.3l2.7 .4-2.7 .5zM178.6 123l-.5 2.7-.8-.3zM188 120.7l.4 2.7h-.9zM187.5 127.7h.9l-.4 2.7zM188 130.4l.4 2.6h-.9zM187.5 139.4h.9l-.4 2.7zM193.7 127.7h.9l-.4 2.7zM194.2 130.4l.4 2.6h-.9zM199.6 127.7h.9l-.4 2.7zM159.1 157.5l2.7-.5v.9zM177.8 157l2.7 .5-2.7 .4zM193.7 146.4h.9l-.4 2.7z"/>
</g>
<g fill="none" stroke="#000" stroke-width=".21">
<path d="M112.6 115.9h3.9M125.6 112.6l-7.4 3M127.5 115.9h4.8"/>
<circle cx="117.4" cy="115.9" r=".84"/>
<circle cx="126.6" cy="115.9" r=".84"/>
</g>
<text font-size="10.4" x="11" y="19.1">RoHS</text>
<g font-size="4.6" fill="#0f0">
<text x="217.1" y="33.6">E</text>
<text x="229.4" y="33.7">D</text>
<text x="160.6" y="108.3">D</text>
<text x="177.2" y="108.2">E</text>
<text x="154.8" y="152.8">A</text>
<text x="166.5" y="152.8">C</text>
<text x="177.4" y="152.8">B</text>
</g>
<g font-size="4.6">
<text x="114.6" y="109.5">Push SW</text>
<text x="51.8" y="130.8">A</text>
<text x="61.9" y="130.8">C</text>
<text x="74.4" y="130.8">B</text>
<text x="232.2" y="168.8">深圳市怡远科技有限公司</text>
</g>
<g font-size="3.7">
<text x="58.4" y="18.4">7.8±0.3</text>
<text x="62.1" y="23.7">4.0</text>
<text x="62.1" y="29.7">2.2</text>
<text x="142.7" y="28.5">L=6.5±0.3</text>
<text x="199.9" y="27.3">1.8±0.1</text>
<text x="238.3" y="24">2-0.8</text>
<text x="178.5" y="32.1">0.8</text>
<text x="117.7" y="39">0.2</text>
<text x="189.6" y="38.1">Ø0.8±0.05</text>
<text x="242" y="38.2">Ø1.2±0.05</text>
<text x="118.5" y="59.1" transform="rotate(-90 118.5 59.1)">Ø3.5</text>
<text x="198.7" y="56.3" transform="rotate(-90 198.7 56.3)">1.8±0.1</text>
<text x="38.4" y="62.3" transform="rotate(-90 38.4 62.3)">2.5±0.05</text>
<text x="98.3" y="61.9" transform="rotate(-90 98.3 61.9)">7.15±0.3</text>
<text x="91.5" y="67" transform="rotate(-90 91.5 67)">3.5</text>
<text x="135.6" y="70.3">1.7</text>
<text x="123.7" y="83.8" transform="rotate(-90 123.7 83.8)">Ø1.1±0.05</text>
<text x="129.5" y="83.6" transform="rotate(-90 129.5 83.6)">Ø1.0±0.05</text>
<text x="244.2" y="79.4">3-1.0</text>
<text x="222" y="85.8">4.0</text>
<text x="154.2" y="94.1">(Tolerance:±0.1)</text>
<text x="55.9" y="96.5">Ø3.0±0.05</text>
<text x="145.2" y="98.7">(P.C.B thickness t=1.0、1.2)</text>
<text x="167.3" y="104.2">2.2</text>
<text x="185.3" y="104.3">Ø0.9</text>
<text x="52.4" y="112.4" transform="rotate(-90 52.4 112.4)">2.1±0.1</text>
<text x="141.6" y="124.3">Ø1.3</text>
<text x="150.4" y="121.5">1.0</text>
<text x="193.6" y="125.7" transform="rotate(-90 193.6 125.7)">2.7</text>
<text x="199.5" y="122.2" transform="rotate(-90 199.5 122.2)">4.0</text>
<text x="90.5" y="129.7" transform="rotate(-90 90.5 129.7)">3.2</text>
<text x="96.2" y="126.9" transform="rotate(-90 96.2 126.9)">4.1</text>
<text x="187.4" y="128.3" transform="rotate(-90 187.4 128.3)">1.8</text>
<text x="171.9" y="137.1">1.8</text>
<text x="156.4" y="138.8">1.2</text>
<text x="187.5" y="138.8" transform="rotate(-90 187.5 138.8)">2.2</text>
<text x="193.6" y="142.3" transform="rotate(-90 193.6 142.3)">3.5</text>
<text x="167.3" y="156.9">4.0</text>
</g>
<g font-size="3.6">
<text x="213.7" y="112.7">重点管控序号 1 - 10 尺寸</text>
<text x="193.1" y="171">mm</text>
</g>
<text font-size="3.2" x="134.1" y="189.5">Mechanical</text>
<g font-size="3">
<text x="58.6" y="13.2">CAD GENERATED DRAWING. DON'T CHANGE BY HAND.</text>
<text x="115.6" y="43.4">SW TRAVEL</text>
</g>
<g font-size="2.7">
<text x="54.7" y="17.9">1</text>
<text x="204.7" y="23.6">7</text>
<text x="137.9" y="27.3">6</text>
<text x="120" y="35.5">5</text>
<text x="195.6" y="34.3">8</text>
<text x="248.8" y="34.3">10</text>
<text x="193" y="51.1">9</text>
<text x="32.2" y="58.5">2</text>
<text x="60.2" y="93">3</text>
<text x="46.3" y="106.5">4</text>
</g>
<g font-size="2.4">
<text x="158.7" y="172.6">10＜L≤30</text>
<text x="232.2" y="171.6">SHENZHEN YIYUAN TECHNOLOGY CO.,LTD</text>
<text x="158.6" y="177.4">30＜L≤100</text>
<text x="249.7" y="179.4">卧式SMT内贴型，7.8*3.8编码器，</text>
<text x="160.4" y="182.5">角度</text>
<text x="249.8" y="182.4">安装高度6.5，轴径3.0</text>
<text x="34.5" y="194.4">Plating</text>
<text x="215.3" y="201.3">BILLY WANG 2020/08/21</text>
</g>
<g font-size="2.3">
<text x="255.7" y="9.7">REV.</text>
<text x="263.1" y="9.7">ECN. NO.</text>
<text x="276.6" y="9.7">APPD.</text>
<text x="3.5" y="24.1">A</text>
<text x="3.2" y="59.6">B</text>
<text x="3.2" y="95.4">C</text>
<text x="3.2" y="131.4">D</text>
<text x="3.2" y="167.4">E</text>
<text x="10.7" y="167.5">7</text>
<text x="18.1" y="167.5">Pan slice</text>
<text x="33.1" y="166.1">Ag-plating/</text>
<text x="159.1" y="167.3">L≤10</text>
<text x="177.8" y="167.5">0.30</text>
<text x="187.9" y="167.4">UNITS</text>
<text x="10.7" y="172.3">6</text>
<text x="19.8" y="172.3">Brush</text>
<text x="31.2" y="168.9">Stainless steel</text>
<text x="35.3" y="172.3">C5210</text>
<text x="177.8" y="172.8">0.50</text>
<text x="10.7" y="177.1">5</text>
<text x="19.5" y="176.9">Spring</text>
<text x="34.5" y="177.2">SUS301</text>
<text x="177.6" y="177.1">1.0</text>
<text x="187.9" y="177.6">MAT'L</text>
<text x="207.1" y="177.2">Series</text>
<text x="215.6" y="177.2">NO.</text>
<text x="246.2" y="176.5">TITLE:</text>
<text x="10.7" y="182.4">4</text>
<text x="18.7" y="182.2">Support</text>
<text x="29.8" y="182.2">C6191/Ag-plating</text>
<text x="179.1" y="181.7">5°</text>
<text x="215.3" y="181">YTS23-E0035-A2B</text>
<text x="10.7" y="187.6">3</text>
<text x="19.7" y="187.6">Mould</text>
<text x="29.8" y="191.6">CE191/PA46/Ag-</text>
<text x="35.8" y="187.6">PA46</text>
<text x="187.9" y="187.4">FINISH</text>
<text x="207.5" y="188.7">APPD:</text>
<text x="216.4" y="188.7">ROGER</text>
<text x="246.2" y="186.8">DWG NO.:</text>
<text x="255" y="190.3">YTS23-E0035-A2B</text>
<text x="10.7" y="193.1">2</text>
<text x="10.8" y="197.9">1</text>
<text x="16.7" y="192.9">Signal body</text>
<text x="20.1" y="197.9">Shaft</text>
<text x="35.8" y="197.9">PA46</text>
<text x="188" y="197">Q'TY</text>
<text x="207.3" y="195">CHKD:</text>
<text x="216.5" y="195">ROC</text>
<text x="8.5" y="202.2">ITEM</text>
<text x="19.7" y="202.2">Name</text>
<text x="32.9" y="202.2">MATERIAL</text>
<text x="207.2" y="201.2">DR:</text>
<text x="266.7" y="201.8">1/1</text>
<text x="273.2" y="201.8">1/1</text>
<text x="281.2" y="201.8">A1</text>
<text x="41.8" y="206.7">1</text>
<text x="78.9" y="206.7">2</text>
<text x="115.7" y="206.7">3</text>
<text x="136.9" y="206.7">4</text>
<text x="174.2" y="206.7">5</text>
<text x="211.2" y="206.7">6</text>
<text x="248.4" y="206.7">7</text>
</g>
<g font-size="2.2">
<text x="122.8" y="37.4">+0.1</text>
<text x="122.8" y="39.6">-0.05</text>
<text x="193.3" y="102.7">+0.1</text>
<text x="193.4" y="104.9">-0</text>
<text x="149.6" y="122.7">+0.1</text>
<text x="149.6" y="124.9">-0</text>
</g>
<g font-size="1.7">
<text x="265.8" y="196.9">SCALE</text>
<text x="272.3" y="196.9">SHEET</text>
<text x="279.4" y="196.8">REV.</text>
</g>
<g font-size="1.5">
<text x="154.3" y="186.1">THESE DRAWINGS AND SPECIFICATIONS</text>
<text x="154.3" y="191.2">AND SHALL NOT BE REPROOUCED.</text>
<text x="154.3" y="187.8">ARE THE PROPERTY OF</text>
<text x="154.3" y="189.5">TECHNOLOGY CO.,LTD</text>
<text x="169.8" y="187.8">YIYUAN</text>
<text x="154.3" y="194.7">THE</text>
<text x="154.3" y="192.9">COPIED OR USED IN ANY</text>
<text x="154.3" y="196.4">YIYUAN TECHNOLOGY CO.,LTD</text>
<text x="158" y="194.7">PRIOR WRITTEN</text>
<text x="169.1" y="194.7">CONSENT</text>
<text x="171.4" y="192.9">MANNER WITHOUT</text>
<text x="175.6" y="194.7">OF</text>
<text x="154.3" y="199.3">Email at info@yiyuanswitches.com</text>
</g>
<g font-size="1.3">
<text x="133.3" y="194.7">Actuation Force</text>
<text x="146.3" y="196.2">Force(gf)</text>
<text x="146.5" y="193">Operatin</text>
<text x="148.7" y="194.6">g</text>
<text x="132.3" y="199">YTS23-E0035-A2B</text>
<text x="147.4" y="198.8">400gf</text>
</g>
</svg>
